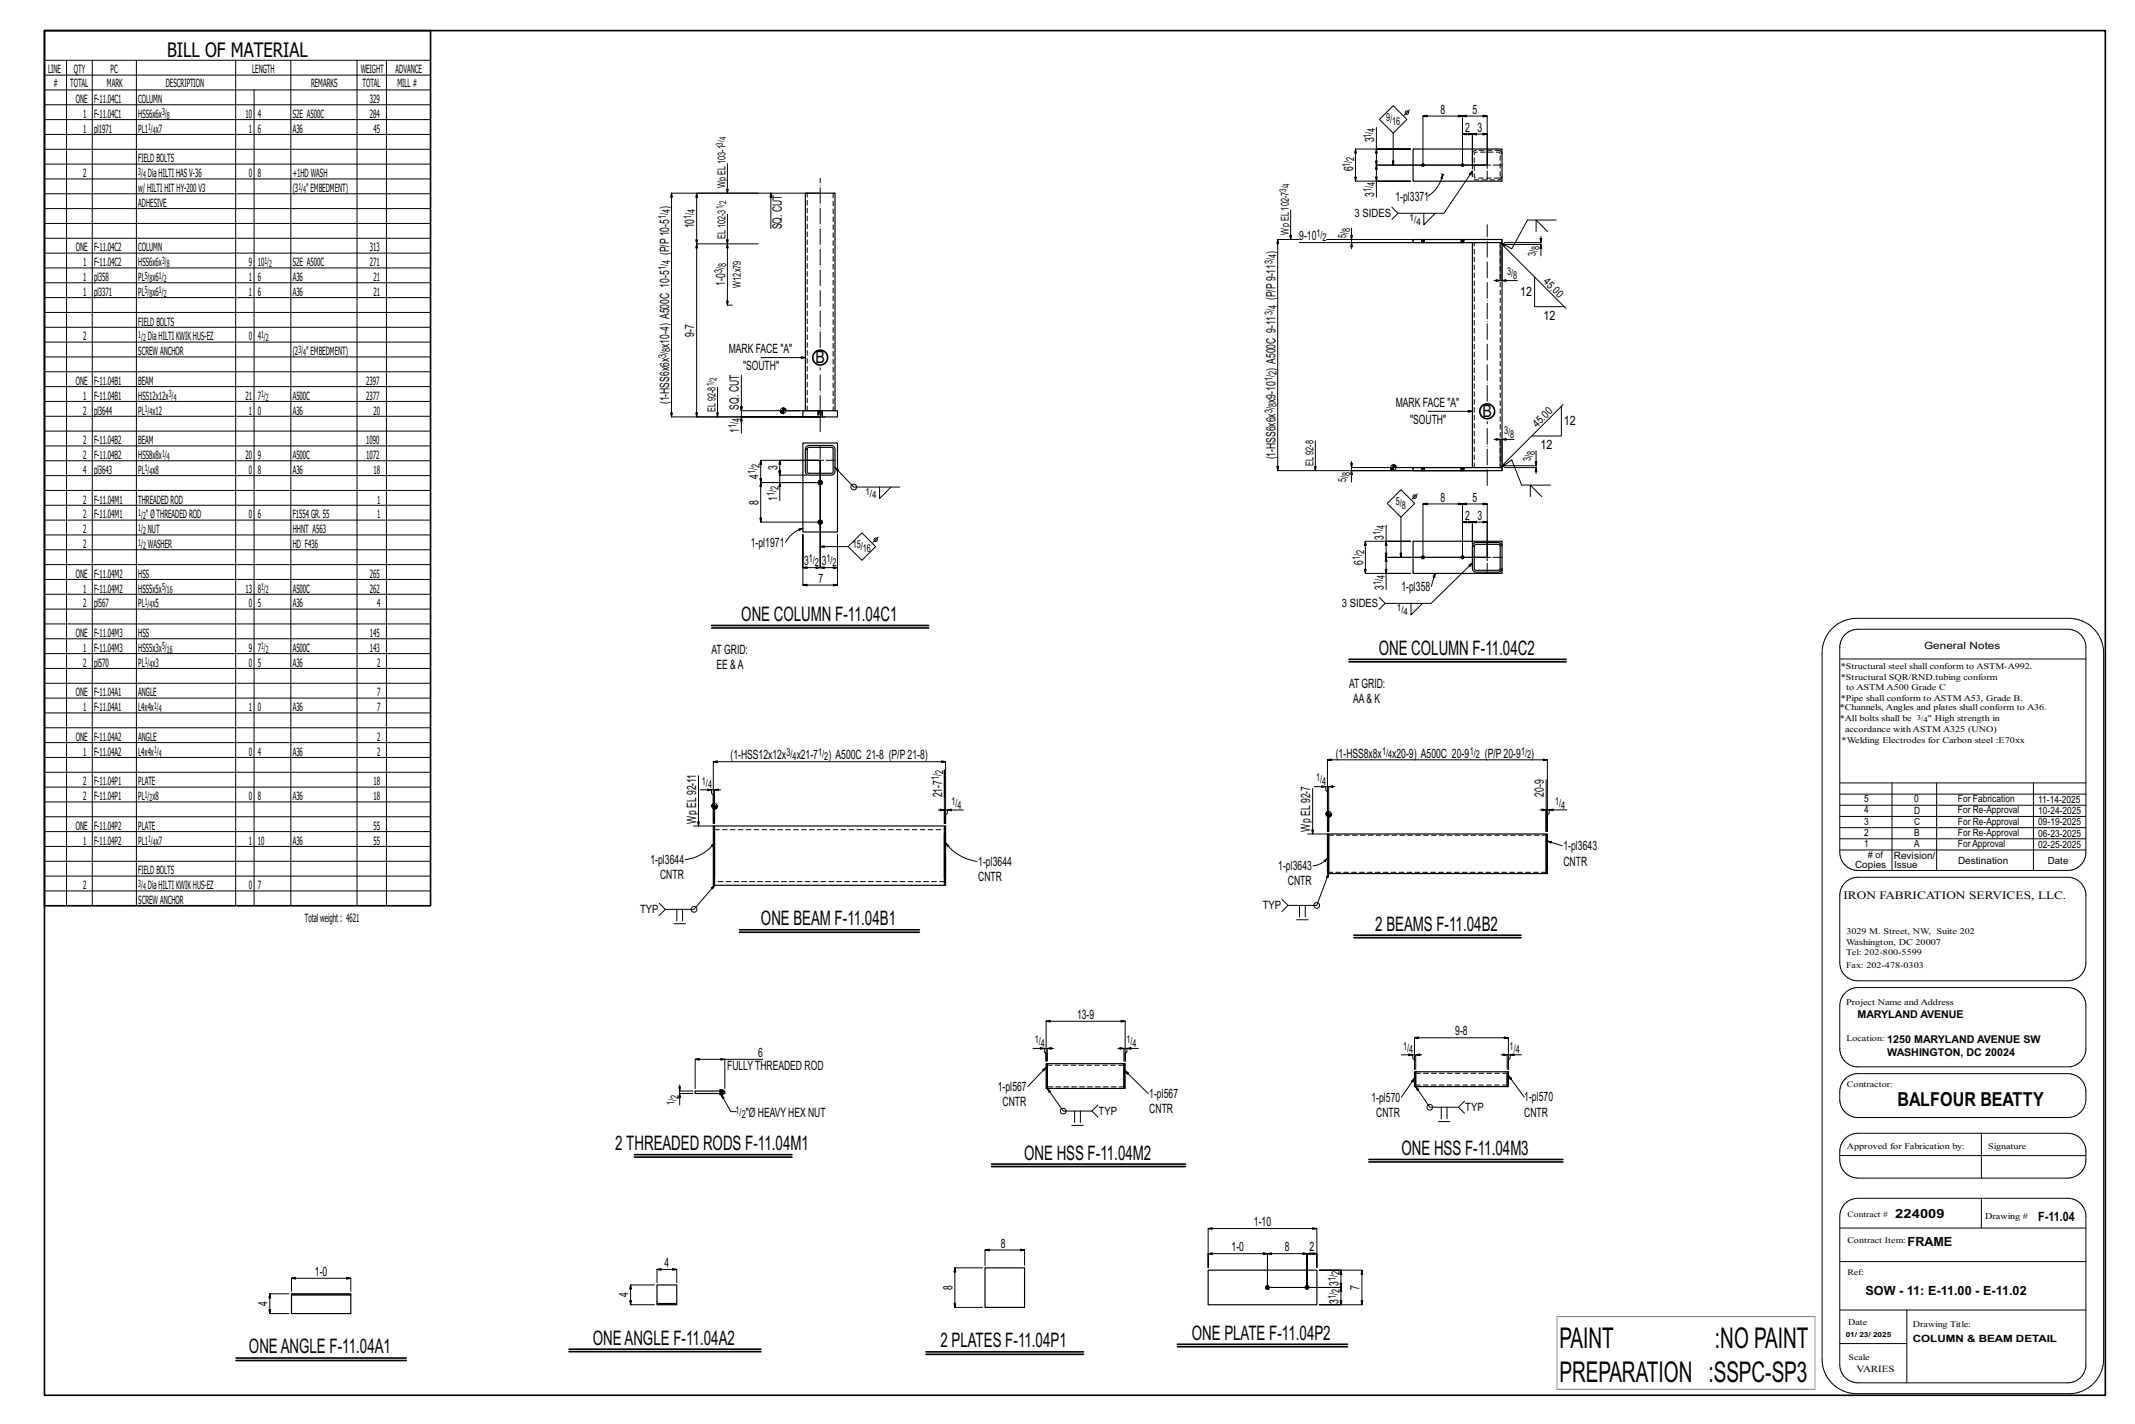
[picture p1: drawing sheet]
<svg xmlns="http://www.w3.org/2000/svg" width="914mm" height="610mm" viewBox="0 0 914 610" stroke-linecap="round" stroke-linejoin="round" font-family="sans-serif">
<g fill="none" stroke="#000" stroke-width=".43">
<path d="M19 25.8h165.4M19 32.2h165.4M19 38.5h165.4M28.5 25.8v362M39.5 25.8v362M58.4 25.8v362M100.9 25.8v362M108.8 38.5v349.3M124.6 25.8v362M152.9 25.8v362M165.5 25.8v362M19 44.9h165.4"/>
<path d="M19 51.2h165.4M19 57.6h165.4M589.5 54.6v9.2h14.6h-23.5l-.4 1.8h.7l-.3-1.8v13.8l-.4-1.8h.7l-.3 1.8h23.5h-14.6v6.9M596.7 45.2l5.9 5.9-5.9 5.9-5.9-5.9zM596.7 57v13.7l-.4-1.8h.8l-.4 1.8M603.7 47.1l-2.2 2.2M19 63.9h165.4M19 70.3h165.4M19 76.6h165.4M311.5 70v12.7l-.3-1.8h.7l-.4 1.8M589.1 75.8h.8l-.4 1.8zM589.5 63.8l.4 1.8h-.8z"/>
<path d="M589.5 63.8v6.9l-.4-1.8h.8l-.4 1.8h47.5M617.4 74.3l.5 .3M617.9 74.6l-.1 1.8-.7-.2zM617.9 74.6a14.8 14.8 0 0 1-6.3 9.4M617.9 74.6l.5 .4M630.6 73.3l-1.3 1.2 .6 .4 .7-1.6-12.2 18h-19.6l-2.7-2.6M637 70.7h-47.5l-.4 1.7h.8l-.4-1.7v6.9M637 70.7v-21l-1.8-.4v.8l1.8-.4h-10.6l1.7-.4v.8l-1.7-.4v21v-21l-1.8-.4v.8l1.8-.4h-17l1.8-.4v.8l-1.8-.4v21M637 70.7v-13.3l-1.8-.4v.8l1.8-.4h-6.4l1.8-.4v.8l-1.8-.4v13.3v-13.3l-1.7-.4v.8l1.7-.4h-4.2l1.7-.4v.8l-1.7-.4v13.3M19 83h165.4M19 89.3h165.4M19 95.7h165.4"/>
<path d="M311.5 91.7v12.7l-.3-1.8h.7l-.4 1.8v26.2l-.3-1.7h.7l-.4 1.7h2.2M324.7 82.7h-26.3l-.4 1.7h.7l-.3-1.7v21.7M330.1 82.6l-.3 1.8h.7l-.4-1.8v15.2M351.3 82.7h-63.7l-.4 1.7h.8l-.4-1.7v95.8l-.4-1.8h.8l-.4 1.8h63.7h-33.8v6.9M552.8 89.8v12.7l-.4-1.7h.7l-.3 1.7M578.9 97.6v4.9h58.1h-68.8M598.8 91.3l-2.7 2.6M609.8 91.3v4.9l4.9-4.9M657.9 99.1v-4.9l4.9 4.9M666.5 94.2h-12.3l-6.7 12.3-4.7-2.6 1.7 .6-.3 .6-1.4-1.2M19 102h165.4M19 108.4h165.4"/>
<path d="M19 114.7h165.4M298 102.6h.7l-.3 1.8zM311.5 104.4l.4 1.7h-.7zM324.7 104.4h-26.3l-.4 1.7h.7l-.3-1.7v74.1l-.4-1.8h.7l-.3 1.8h55M556.4 102.5h-9.2l-.4 1.8h.8l-.4-1.8v99l-.4-1.8h.8l-.4 1.8h89.8h-58.1v4.9M556.4 103.9h80.6M578.5 100.8h.7l-.3 1.7zM578.9 103.9l.3 1.7h-.7zM578.9 102.5v4M640.8 119.7l1.7 .4-1.7 .4zM642.5 104.9v15.2M643.3 105.7v14.4h6.6"/>
<path d="M643.3 104.6l27.4 27.4M644.4 104.6l15.6 .1v4.8M644.4 103.9h15.6M657.3 118.6v12.7h12.7M659.6 102.1h.7l-.3 1.8zM660 104.7l.3 1.7h-.7zM660 101.2v3.5M19 121.1h165.4M19 127.4h165.4M19 133.8h165.4M639.9 120.1h3.4M643.3 120.1l1.8-.4v.8z"/>
<path d="M19 140.1h165.4M19 146.5h165.4M19 152.8h165.4M19 159.2h165.4M326 153.1h18.9l-1.7 .4v-.8l1.7 .4M19 165.5h165.4M19 171.9h165.4M19 178.2h165.4M307.3 165.8v12.7l-.4-1.8h.8l-.4 1.8M317.1 174.1h.8l-.4 1.7zM317.5 178.5l.4 1.7h-.8zM317.5 160.7v15.1l-.4-1.7h.8l-.4 1.7h33.8"/>
<path d="M317.5 173.2v5.3M335.4 174.4v2.8M611.7 176.1h18.9l-1.7 .4v-.8l1.7 .4M668.7 174v12.7h-12.7M669.5 173.2l-26.2 26.2M19 184.6h165.4M19 190.9h165.4M19 197.3h165.4M351.3 197.1v45.9l1.7 .4v-.8l-1.7 .4h7.4l-1.8 .4v-.8l1.8 .4v-14.2v21.7l-1.8-.4v.7l1.8-.3h-14.8l1.7-.4v.7l-1.7-.3v-21.7v14.2l1.7 .4v-.8l-1.7 .4h7.4l-1.8 .4v-.8l1.8 .4zM563.4 188.8v12.7l-.4-1.8h.7l-.3 1.8M578.5 198.4h.7l-.3 1.8zM578.9 197.5v4"/>
<path d="M596.7 198.8v2.8M639.9 188.1h3.4M640.8 187.7l1.7 .4-1.7 .4zM642.5 188.1v11M643.3 188.1l1.8-.4v.8zM648.5 188.1h-5.2v10.2M657.5 197.6h.8l-.4 1.8zM657.9 192.9v6.5h-13.5M657.9 199.4v3.4M19 203.6h165.4M19 210h165.4M19 216.3h165.4"/>
<path d="M333.6 201.7h.7l-.3 1.7zM334 206.6l.3 1.7h-.7zM334 203.4h11.5zM334 203.4v-6.3l.3 1.7h-.7l.4-1.7h17.3h-25.5l-.4 1.7h.8l-.4-1.7v9.5l-.4-1.8h.8l-.4 1.8h25.5h-25.5l-.4 1.7h.8l-.4-1.7v16.9l-.4-1.7h.8l-.4 1.7h25.5M334 200.8v5.8M351.3 206.6h-17.3v7.7M357.6 200.1l.9 1.5 .6-.5-1.5-1 8.1 8.4h19.6M376.7 208.5v4.9l4.9-4.9M578.9 201.5l.3 1.7h-.7zM578.9 200.2h58.1M600 209.6l5.9 5.9-5.9 5.9-5.9-5.9zM607 211.5l-2.2 2.2"/>
<path d="M643 200.1l1.6-.7-.4-.6-1.2 1.3 4.5-3.3 4.2 10.9h12.3M644.4 200.2h13.5M655.4 212.6v-4.9l4.9 4.9M657.9 200.2l.4 1.7h-.8zM19 222.7h165.4M19 229h165.4M19 235.4h165.4M342.1 226.4l1.8-.2-1.5 .9zM343.9 226.2a12.5 12.5 0 0 0-7.5 6M351.3 234l1.7 .4v-.8l-1.7 .4h12M369.1 228.1l5.9 5.9-5.9 5.9-5.8-5.9zM376.1 230l-2.2 2.2"/>
<path d="M593.7 231.7l.3 1.8h-.7zM593.7 224.8v6.9h10.4h-19.3l-.4 1.8h.8l-.4-1.8v13.8l-.4-1.8h.8l-.4 1.8h19.3h-10.4v6.9M593.7 231.7v6.9l-.4-1.8h.7l-.3 1.8h43.3M600 221.4v17.2l-.4-1.8h.8l-.4 1.8M637 238.6h-43.3l-.4 1.7h.7l-.3-1.7v6.9M637 238.6v-22.9l-1.8-.3v.7l1.8-.4h-10.6l1.7-.3v.7l-1.7-.4v22.9v-22.9l-1.8-.3v.7l1.8-.4h-17l1.8-.3v.7l-1.8-.4v22.9M637 238.6v-15.1l-1.8-.4v.8l1.8-.4h-6.4l1.8-.4v.8l-1.8-.4v9.3v-9.3l-1.7-.4v.8l1.7-.4h-4.2l1.7-.4v.8l-1.7-.4v15.1M19 241.7h165.4M19 248.1h165.4M19 254.4h165.4M593.3 258.3l-2.6 2.6M593.3 243.7h.7l-.3 1.8z"/>
<path d="M604.3 258.3v4.9l4.9-4.9M614.6 245.5l-.8 1.5 .7 .3 .1-1.8-1.6 5.5M630.6 241l-1.5 1 .5 .5 1-1.5-17.7 17.3h-19.6l-2.6-2.6M19 260.8h165.4M19 267.1h165.4M19 273.5h165.4M19 279.8h165.4M784.7 269.1a15.1 15.1 0 0 1 10.5-4.4h90.9a14.9 14.9 0 0 1 14.9 14.9v302.2a14.9 14.9 0 0 1-14.9 14.8h-90.9a14.7 14.7 0 0 1-14.8-14.8v-302.2a14.7 14.7 0 0 1 4.3-10.5zM790.2 271.6a7.9 7.9 0 0 1 5.6-2.2h89.8a7.7 7.7 0 0 1 7.8 7.7v87.7a7.7 7.7 0 0 1-7.8 7.8h-89.8a7.8 7.8 0 0 1-7.8-7.8v-87.7a7.6 7.6 0 0 1 2.2-5.5zM19 286.2h165.4M19 292.5h165.4M19 298.9h165.4"/>
<path d="M788 282.1h105.4M19 305.2h165.4M19 311.6h165.4M19 317.9h165.4M19 324.3h165.4M19 330.6h165.4M19 337h165.4M299.2 332.1v21.5l-.4-1.8h.7l-.3 1.8M299.9 338.1h4.9v1.5l.7 .8v12.1v-26.4l1.8 .4v-.8l-1.8 .4h99.5l-1.8 .4v-.8l1.8 .4v26.4v-3.5l.7-.8v-1.5h6.9M303 337.7l1.8 .4-1.8 .4zM304.8 338.1h3.9M306 338.1l1.8-.4v.8z"/>
<path d="M306 338.1v14.4v-7.4M562.2 337.6v19.4l-.4-1.7h.8l-.4 1.7M562.9 336.7h4.9v1.5l.7 .8v17v-30.7l1.8 .3v-.7l-1.8 .4h94.2l-1.7 .3v-.7l1.7 .4v30.7v-7l.8-.8v-1.5h7.6M566 336.4l1.8 .3-1.8 .4zM567.8 336.7h3.9M569.1 336.7l1.7-.3v.7zM569.1 336.7v19.3v-7.4M662.2 333.8v22.2v-9.3M788 335.2h105.4M788 340h105.4M810.3 335.2v37.4M829.4 335.2v37.4"/>
<path d="M870.9 335.2v37.4M19 343.3h165.4M19 349.7h165.4M19 356h165.4M297 353.6h9M304.6 345.1h2.8M306 343.7v2.8M401.8 346.7h3.9M402.7 346.4l1.8 .3-1.8 .4zM404.5 341.4v-11.8v22.9v-5.8M405.7 346.7l1.8-.3v.7zM560.1 357h9"/>
<path d="M567.7 348.6h2.8M569.1 347.2v2.7M659.6 346.7h3.9M660.5 346.3l1.7 .4-1.7 .4zM663.5 346.7l1.7-.4v.8zM788 349.5h105.4M788 359.1h105.4M788 354.3h105.4M788 344.7h105.4M19 362.4h165.4M19 368.7h165.4M19 375.1h165.4"/>
<path d="M304.6 362l1.4-1.1-.8 1.6zM306 379l-1.4 1.1 .6 .5 .8-1.6-8.8 10.3h-12.2l-2.7-2.6M306 360.9a18.9 18.9 0 0 1-12.5 7.1M405 360.9l1.4 1.1-.6 .5zM405 360.9a20.4 20.4 0 0 0 13.4 7.9M567.1 368.4l1.5-1-1 1.5zM568.6 367.4l-3 2.4-3.3 .8M569.1 374l-1 1.5 .7 .2 .3-1.7-5.1 13.6h-12.3l-2.6-2.6M662.7 360.1l1.6 .9 .2-.8-1.8-.1 6.4 2M788 363.9h105.4M790.2 377.8a7.9 7.9 0 0 1 5.6-2.2h89.8a7.9 7.9 0 0 1 7.8 7v29.5a7.7 7.7 0 0 1-7.8 7.8h-89.8a7.8 7.8 0 0 1-7.8-7.8v-28.7a7.8 7.8 0 0 1 2.2-5.6zM19 381.4h165.4"/>
<path d="M285 389.3l-2.7 2.6M288.6 395.4h5M289.9 389.3v4.9M292.3 389.3v4.9M551.7 387.6l-2.6 2.6M555.3 393.7h5M556.6 387.6v4.9M559 387.6v4.9M790.2 425l2.6-1.6 3-.6h89.8a7.9 7.9 0 0 1 7.8 7v19.9a7.8 7.8 0 0 1-7.1 7h-91.3a7.9 7.9 0 0 1-7-7.8v-18.3a7.9 7.9 0 0 1 2.2-5.6zM308.7 453.1l1.7 .4-1.7 .4zM310.4 453.5h-12.7l1.8-.4v.8l-1.8-.4v12.5M326.7 453.5h-16.3v12.5"/>
<path d="M442.4 448.8h4.9v1.5l.7 .8v3.2v-17.1l1.8 .4v-.8l-1.8 .4h33.9l-1.8 .4v-.8l1.8 .4v17.1v-3.2l.7-.8v-1.5h4.9M445.5 448.4l1.8 .4-1.8 .4zM447.3 448.8h3.9M448 456.9l-1.4 1 .5 .6 .9-1.6-7.8 8.2M448.6 448.8l1.7-.4v.8zM448.6 448.8v5.5M478.7 448.8h3.9M479.6 448.4l1.8 .4-1.8 .4zM481.4 448.8v5.5M481.9 458.4l1 1.5 .5-.5-1.5-1 9.8 9.7M482.6 448.8l1.8-.4v.8zM600.2 451.6h4.9v1.5l.7 .7v4v-13.5l1.8 .3v-.7l-1.8 .4h40.2l-1.7 .3v-.7l1.7 .4v13.5v-4l.8-.7v-1.5h4.9"/>
<path d="M603.3 451.2l1.8 .4-1.8 .3zM605.1 451.6h3.9M606.3 451.6l1.8-.4v.7zM606.3 451.6v6.2M642.9 451.6h3.9M643.7 451.2l1.8 .4-1.8 .3zM645.5 451.6v6.2M646.8 451.6l1.7-.4v.7zM290.7 465.3h.8l-.4 1.8zM291.1 468.1l.4 1.8h-.8zM291.1 464.4v3.7M291.1 467.1h5.6"/>
<path d="M296.7 468.1h-5.6v4.9M308.9 468.7l.6 1.7 .6-.4-1.2-1.3 4.1 7.2h2.3M448.6 465.9l.7 1.7 .6-.4-1.3-1.3 6.7 9.7h12.3l2.6-2.6M460.3 475.6v4.9M462.7 475.6v4.9M467.6 475.6l2.6 2.6M605.9 461.6l-1.4 1.2 .7 .4 .7-1.6-5.7 8.1M606.3 465.2l.7 1.6 .6-.4-1.3-1.2 6.1 8.8h12.3l2.6-2.6M617.3 474v4.9M619.7 474v4.9M624.7 474l2.6 2.6M646 460.4l.8 1.6 .6-.4-1.4-1.2 6.9 9.3"/>
<path d="M790.2 461.9l1.9-1.4 2.9-.9h90.6a7.7 7.7 0 0 1 7.8 7v4a7.7 7.7 0 0 1-7.8 7.8h-89.8a7.8 7.8 0 0 1-7.8-7.8v-3.2a7.9 7.9 0 0 1 2.2-5.5zM459 481.8h4.9M616.1 480.1h4.9M788 494.7h105.4M790.2 487.4a7.9 7.9 0 0 1 5.6-2.2h89.8a7.8 7.8 0 0 1 7.8 7v5.1a7.9 7.9 0 0 1-7.8 7h-89.8a7.9 7.9 0 0 1-7.8-7.8v-3.6a7.6 7.6 0 0 1 2.2-5.5zM848.6 485.2v19.1M790.2 515.3a7.9 7.9 0 0 1 5.6-2.3h89.8a7.8 7.8 0 0 1 7.8 7v65a7.9 7.9 0 0 1-7.8 7h-89.8a7.8 7.8 0 0 1-7.8-7.8v-63.5a7.6 7.6 0 0 1 2.2-5.4zM848.6 513v12.7M517.4 525.9l1.8 .4v-.7l-1.8 .3h46.6l-1.7 .4v-.7l1.7 .3v16.8v-6l-1.7-.4v.8l1.7-.4h-4.2l1.7-.4v.8l-1.7-.4v14.4v-14.4l-1.8-.4v.8l1.8-.4h-17l1.8-.4v.8l-1.8-.4v14.4v-14.4l-1.7-.4v.8l1.7-.4h-25.4l1.8-.4v.8l-1.8-.4v6zM788 525.7h105.4M123.8 553.9h-8.3l-.3 1.7h.7l-.4-1.7v8.4l-.3-1.7h.7l-.4 1.7h8.3M124.8 552.8v-5.6l1.8 .4v-.8l-1.8 .4h25.4l-1.7 .4v-.8l1.7 .4v5.6"/>
<path d="M280.3 550.1h-10.2l-.4 1.7h.7l-.3-1.7v8.4l-.4-1.7h.7l-.3 1.7h10.2M281.4 549v-5.6l1.7 .4v-.7l-1.7 .3h8.4l-1.7 .4v-.7l1.7 .3v5.6M420.8 542.7h-11.8l-.4 1.8h.7l-.3-1.8v17l-.4-1.8h.7l-.3 1.8h11.8M421.9 541.7v-6.6l1.7 .4v-.8l-1.7 .4h16.9l-1.7 .4v-.8l1.7 .4v6.6M542.8 551.1h31.5l.4-1.7h-.8l.4 1.7v-7.4l.4 1.8h-.8l.4-1.8h-9.2h18.2l-.4 1.8h.8l-.4-1.8v14.9l-.4-1.8h.8l-.4 1.8h-18.2h9.2l.4-1.8h-.8l.4 1.8v-7.5l.4 1.8h-.8l.4-1.8zM788 540.1h105.4M788 560.8h105.4M788 575.2h28.7M816.7 560.8v31.2"/>
<circle cx="602.6" cy="48.2" r=".74"/>
<circle cx="335.4" cy="175.8" r="1.16"/>
<circle cx="365.7" cy="208.5" r="1.23"/>
<circle cx="596.7" cy="200.2" r="1.16"/>
<circle cx="605.9" cy="212.6" r=".74"/>
<circle cx="375" cy="231.1" r=".74"/>
<circle cx="306" cy="345.1" r="1.16"/>
<circle cx="569.1" cy="348.6" r="1.16"/>
<circle cx="297.2" cy="389.3" r="1.23"/>
<circle cx="564" cy="387.6" r="1.23"/>
<circle cx="455.3" cy="475.6" r="1.23"/>
<circle cx="612.4" cy="474" r="1.23"/>
</g>
<g fill="none" stroke="#000" stroke-width=".7">
<path d="M19 13.1h882.7v584.2h-882.7zM19 13.1h165.4v374.7h-165.4zM334.3 176h1.1M334.3 176.3h1.1M334.4 176.5h1M334.6 176.7h.8M334.9 176.9h.5M335.4 175.6h1.1M335.4 175.4h1.1M335.4 175.2h1M335.4 175h.8M335.4 174.8h.5"/>
<path d="M596.7 199.9h1.2M596.7 199.7h1.1M596.7 199.5h1M596.7 199.3h.8M596.7 199.1h.5M595.6 200.4h1.1M595.7 200.6h1M595.8 200.8h.9M595.9 201h.8M596.3 201.2h.4M304.8 267.8h93M304.8 268.8h93"/>
<path d="M577.8 282.3h92.9M577.8 283.3h92.9M305 344.6v.5M305.2 344.3v.8M305.4 344.2v.9M305.6 344v1.1M305.8 344v1.1M306.2 345.1v1.2M306.5 345.1v1.1M306.7 345.1v1M306.9 345.1v.8M307.1 345.1v.5"/>
<path d="M568 348.1v.5M568.2 347.8v.8M568.4 347.6v1M568.6 347.5v1.1M568.9 347.4v1.2M569.3 348.6v1.1M569.5 348.6v1M569.7 348.6v.9M569.9 348.6v.8M570.1 348.6v.4M316.7 398h77.1M316.7 399.1h77.1"/>
<path d="M579.8 400.4h71.6M579.8 401.4h71.6M271.7 494.3h67.5M271.7 495.4h67.5M424.7 498.3h83.1M424.7 499.4h83.1M586.3 496.4h83.1M586.3 497.4h83.1M243.7 577.6h82.2M243.7 578.6h82.2M396.6 578.7h67.5M396.6 579.8h67.5"/>
<path d="M504.3 575.5h72.9M504.3 576.5h72.9M101.1 581.4h72.9M101.1 582.4h72.9"/>
<circle cx="351.3" cy="153.1" r="3.2"/>
<circle cx="637" cy="176.1" r="3.2"/>
</g>
<path d="M666.9 563.7h110.4v31.1h-110.4z" fill="none" stroke="#f0f" stroke-width=".5"/>
<g fill="#000" stroke="#000" stroke-width=".43">
<circle cx="609.4" cy="70.7" r=".6"/>
<circle cx="626.4" cy="70.7" r=".6"/>
<circle cx="351.3" cy="206.6" r=".99"/>
<circle cx="351.3" cy="223.5" r=".99"/>
<circle cx="609.4" cy="238.6" r=".66"/>
<circle cx="626.4" cy="238.6" r=".66"/>
<circle cx="542.8" cy="551.1" r=".86"/>
<circle cx="559.8" cy="551.1" r=".86"/>
</g>
<g fill="none" stroke="#000" stroke-width=".5">
<path d="M605.2 63.8h38.1v13.8h-38.1zM605.2 103.9h.1M605.2 102.5h.1M605.2 102.5h38.1v1.4h-38.1zM608.8 102.5h.1M608.8 103.9h.1M610 102.5h.1M610 103.9h.1M625.8 102.5h.1M625.8 103.9h.1M627 102.5h.1M627 103.9h.1"/>
<path d="M630.6 103.9v96.3M642.5 103.9l.8 .7v94.8l-.8 .8M343.9 175.8h14.8v2.7h-14.8zM344.9 175.8v-93.1h12.7v93.1M350.3 175.8h.1M350.3 178.5h.1M352.3 175.8h.1M352.3 178.5h.1M343.9 189.6h14.8v38.1h-14.8zM345.4 191.2l1.1-.5h9.5a1.59 1.59 0 0 1 1.6 1.6v9.5a1.59 1.59 0 0 1-1.6 1.6h-9.5a1.59 1.59 0 0 1-1.6-1.6v-9.5zM346 191.7l.5-.2h9.5l.6 .2 .2 .6v9.5l-.2 .6-.6 .2h-9.5l-.5-.2-.3-.6v-9.5zM605.2 201.5h.1"/>
<path d="M605.2 200.2h.1M605.2 200.2h38.1v1.3h-38.1zM608.8 200.2h.1M608.8 201.5h.1M610.1 200.2h.1M610.1 201.5h.1M625.7 200.2h.1M625.7 201.5h.1M627 200.2h.1M627 201.5h.1M631.1 232.7l1.1-.5h9.5a1.59 1.59 0 0 1 1.6 1.6v9.6a1.59 1.59 0 0 1-1.6 1.5h-9.5a1.59 1.59 0 0 1-1.6-1.5v-9.6zM631.6 233.3l.6-.3h9.5l.6 .3 .2 .5v9.6l-.2 .5-.6 .2h-9.5l-.6-.2-.2-.5v-9.6z"/>
<path d="M643.3 233.8v-2.1h-38.1v13.8h38.1v-2.1M305.5 353.6h.5v25.4h-.5zM306 356.8v19M306 353.6h98.5M404.5 353.6h.5v25.4h-.5zM404.5 356.8v19M568.5 357h.6v17h-.6zM569.1 358.1v14.8M569.1 357h93.1M662.2 357h.5v17h-.5zM662.2 358.1v14.8M306 379h98.5"/>
<path d="M569.1 374h93.1M448 455.3h.6v10.6h-.6zM481.4 455.3h.5v10.6h-.5zM481.4 455.3h-32.8v9.6M481.4 456.7v7.9M606.3 458.8v6.4h-.5v-6.4h40.2v6.4h-.5M645.5 458.8v6.4h-39.2M308.3 467.1h-10.6v1h10.6M308.6 466.5h-.3v2.2h1.4v-.6h.7v-1h-.7v-.6h-1.1v2.2M308.6 467.1h1.1v1h-1.1M448.6 465.9h32.8M606.3 460.1v3.7"/>
<path d="M645.5 460.1v3.7M124.8 553.9h25.4v.5h-25.4zM124.8 554.4v7.9h25.4v-7.9M281.4 558h8.4v.5h-8.4zM281.4 558v-7.9h8.4v7.9M421.9 542.7h16.9v17h-16.9zM517.4 543.7h46.6v14.9h-46.6z"/>
</g>
<g fill="none" stroke="#000" stroke-width=".43" stroke-dasharray="2 1.4">
<path d="M631.1 64.8l1.1-.5h9.5l.8 .3v1.3l-.2-.5-.6-.3h-9.5l-.6 .3-.2 .5v9.5l.2 .6 .6 .2h9.5l.6-.2 .2-.6v1.4l-.8 .2h-9.5a1.59 1.59 0 0 1-1.6-1.6v-9.5zM642.5 75.4v-9.5M642.5 64.6l.8 1.3M643.3 75.4l-.8 1.4M356.8 82.7v93.1M605.2 103.9v-1.4M608.8 102.5v1.4M608.8 102.5h.1M609 102.5l-.2 1.4M609.2 102.5l-.3 1.4M609.4 102.5h.3v1.4h-.3zM609.4 102.5h-.2l-.2 1.4"/>
<path d="M609.4 103.9h-.2M609.7 102.5v1.4M609.9 102.5v1.4M610 102.5h.1M610 103.9h.1M610 103.9v-1.4M625.8 102.5v1.4M625.8 102.5h.1M626 102.5l-.2 1.4M626.1 102.5l-.3 1.4M626.4 102.5h.2v1.4h-.2zM626.4 102.5h-.3l-.1 1.4"/>
<path d="M626.4 103.9h-.3M626.6 102.5v1.4M626.8 102.5v1.4M626.9 102.5h.1M627 103.9h-.1M627 103.9v-1.4M642.5 103.9v96.3M643.3 102.5v1.4M345.7 175.8v-93.1M350.3 175.8v2.7M350.3 175.8h.1M350.6 175.8l-.3 2.7"/>
<path d="M350.9 175.8h-.3v2.7h-.2M351.3 175.8h.4v2.7h-.4zM351.3 175.8h-.4v2.7h-.3M351.3 178.5h-.4M351.7 175.8h.3v2.7h-.3M352 175.8h.2v2.7h-.2M352.2 175.8h.1M352.3 178.5h-.1M352.3 178.5v-2.7M344.9 192.3h.8zM605.2 201.5v-1.3M608.8 200.2v1.3"/>
<path d="M608.8 200.2h.1M609 200.2l-.2 1.3M609.2 200.2l-.4 1.3M609.4 200.2h.3v1.3h-.3zM609.4 200.2h-.2l-.2 1.3M609.4 201.5h-.2M609.7 200.2h.2l-.2 1.3M609.9 200.2v1.3M610.1 200.2h.1M610.1 201.5h.1M610.1 201.5v-1.3M625.7 200.2v1.3"/>
<path d="M625.7 200.2h.1M625.9 200.2l-.2 1.3M626.1 200.2l-.3 1.3M626.4 200.2h.2v1.3h-.2zM626.4 200.2h-.3l-.2 1.3M626.4 201.5h-.3M626.6 200.2h.2l-.2 1.3M626.8 200.2v1.3M627 200.2h.1M627 201.5h.1M627 201.5v-1.3M631.4 200.2v-96.3"/>
<path d="M643.3 200.2v1.3M630.6 233.8h.8zM642.5 232.5v1.3M642.5 243.4v1.3M306 355.2h98.5M569.1 357.5h93.1M404.5 377.4h-98.5M662.2 373.4h-93.1M448.6 456h32.8M481.4 456.7v-1.4M606.3 459.5h39.2M645.5 458.9v-.1"/>
<path d="M308.3 468.1h1.4M308.3 467.6h1.4M308.3 467.3h1.4M308.3 467.1h1.4M308.3 468.2h1.4M309.7 467.1h-1.4M309.7 467.9h-1.4M309.7 468.1h-1.4M309.7 467h-1.4M481.4 465.9v-1.3M481.4 465.3h-32.8M606.3 464.5v.7"/>
<path d="M645.5 464.5h-39.2"/>
</g>
<path d="M351.3 148.7v-72.4M637 171.7v-75.5M351.3 184.8v-27.4M637 207.8v-27.4" fill="none" stroke="#000" stroke-width=".43" stroke-dasharray="6.8 1 0 1"/>
<path d="M630.6 70.7h12.7M637 64.3v12.7M344.9 197.1h12.7M351.3 190.7v12.7M630.6 238.6h12.7M637 232.2v12.7" fill="none" stroke="#000" stroke-width=".43" stroke-dasharray="5.8 1 1 1"/>
<g font-size="12.2">
<text x="667.9" y="577">PAINT</text>
<text x="734.5" y="577">:NO PAINT</text>
<text x="667.9" y="591.5">PREPARATION :SSPC-SP3</text>
</g>
<g font-size="8.6">
<text x="71.6" y="24.5">BILL OF MATERIAL</text>
<text x="317.5" y="265.8">ONE COLUMN F-11.04C1</text>
<text x="590.5" y="280.3">ONE COLUMN F-11.04C2</text>
<text x="325.9" y="396.1">ONE BEAM F-11.04B1</text>
<text x="589" y="398.4">2 BEAMS F-11.04B2</text>
<text x="263.5" y="492.3">2 THREADED RODS F-11.04M1</text>
<text x="438.6" y="496.4">ONE HSS F-11.04M2</text>
<text x="600.3" y="494.4">ONE HSS F-11.04M3</text>
<text x="253.9" y="575.6">ONEANGLE F-11.04A2</text>
<text x="510.4" y="573.5">ONE PLATE F-11.04P2</text>
<text x="106.6" y="579.4">ONEANGLE F-11.04A1</text>
<text x="402.8" y="576.8">2 PLATES F-11.04P1</text>
</g>
<text font-size="8.3" x="812.7" y="473.4">BALFOUR BEATTY</text>
<g font-size="7.3">
<text x="349.2" y="155.4">B</text>
<text x="634.9" y="178.4">B</text>
</g>
<g font-size="5.5">
<text x="616.9" y="48.7">8</text>
<text x="630.6" y="48.7">5</text>
<text x="627.5" y="56.4">2</text>
<text x="632.8" y="56.4">3</text>
<text x="588.5" y="61" transform="rotate(-90 588.5 61)">3</text>
<text x="579.6" y="73.4" transform="rotate(-90 579.6 73.4)">6</text>
<text x="286.6" y="89.3" transform="rotate(-90 286.6 89.3)">)</text>
<text x="588.5" y="84.5" transform="rotate(-90 588.5 84.5)">3</text>
<text x="597.6" y="85.9">1-pl3371</text>
<text x="297.4" y="97.8" transform="rotate(-90 297.4 97.8)">10</text>
<text x="334.8" y="98.1" transform="rotate(-90 334.8 98.1)">SQ. CUT</text>
<text x="556.4" y="102.9">9-10</text>
<text x="286.6" y="109.2" transform="rotate(-90 286.6 109.2)">(P/P10-5</text>
<text x="546.2" y="108.6" transform="rotate(-90 546.2 108.6)">)</text>
<text x="310.5" y="122.4" transform="rotate(-90 310.5 122.4)">1-0</text>
<text x="546.2" y="128.5" transform="rotate(-90 546.2 128.5)">(P/P9-11</text>
<text x="651.1" y="126.7">12</text>
<text x="661" y="136.9">12</text>
<text x="286.6" y="148.9" transform="rotate(-90 286.6 148.9)">x10-4) A500C 10-5</text>
<text x="297.4" y="144.1" transform="rotate(-90 297.4 144.1)">9-7</text>
<text x="312.2" y="151">MARK FACE &quot;A&quot;</text>
<text x="318.2" y="158.4">&quot;SOUTH&quot;</text>
<text x="546.2" y="158.9" transform="rotate(-90 546.2 158.9)">) A500C 9-11</text>
<text x="286.6" y="173.1" transform="rotate(-90 286.6 173.1)">(1-HSS6x6x</text>
<text x="546.2" y="172.5" transform="rotate(-90 546.2 172.5)">x9-10</text>
<text x="316.4" y="175.3" transform="rotate(-90 316.4 175.3)">SQ. CUT</text>
<text x="597.9" y="174">MARK FACE &quot;A&quot;</text>
<text x="316.5" y="185.4" transform="rotate(-90 316.5 185.4)">1</text>
<text x="603.9" y="181.4">&quot;SOUTH&quot;</text>
<text x="669.8" y="182.1">12</text>
<text x="546.2" y="196.7" transform="rotate(-90 546.2 196.7)">(1-HSS6x6x</text>
<text x="659.8" y="192.3">12</text>
<text x="333" y="201.3" transform="rotate(-90 333 201.3)">3</text>
<text x="324.8" y="205" transform="rotate(-90 324.8 205)">4</text>
<text x="333" y="214.3" transform="rotate(-90 333 214.3)">1</text>
<text x="616.9" y="214.7">8</text>
<text x="630.6" y="214.7">5</text>
<text x="324.8" y="216.1" transform="rotate(-90 324.8 216.1)">8</text>
<text x="627.5" y="222.5">2</text>
<text x="632.8" y="222.5">3</text>
<text x="592.7" y="231.2" transform="rotate(-90 592.7 231.2)">3</text>
<text x="321.6" y="234.1">1-pl1971</text>
<text x="344.4" y="242">3</text>
<text x="351.9" y="242">3</text>
<text x="583.8" y="241.8" transform="rotate(-90 583.8 241.8)">6</text>
<text x="350.6" y="249.5">7</text>
<text x="592.7" y="252.4" transform="rotate(-90 592.7 252.4)">3</text>
<text x="600.2" y="252.9">1-pl358</text>
<text x="304.8" y="279.9">AT GRID:</text>
<text x="306.9" y="286.5">EE &amp;A</text>
<text x="577.8" y="294.4">AT GRID:</text>
<text x="579.6" y="301">AA&amp; K</text>
<text x="312.9" y="325.1">(1-HSS12x12x</text>
<text x="341.2" y="325.1">x21-7</text>
<text x="354.8" y="325.1">) A500C 21-8 (P/P21-8)</text>
<text x="572.1" y="324.3">(1-HSS8x8x</text>
<text x="596.3" y="324.3">x20-9) A500C 20-9</text>
<text x="635.9" y="324.3">(P/P20-9</text>
<text x="655.8" y="324.3">)</text>
<text x="403.5" y="341.4" transform="rotate(-90 403.5 341.4)">21-7</text>
<text x="661.2" y="341.2" transform="rotate(-90 661.2 341.2)">20-9</text>
<text x="298.2" y="352.5" transform="rotate(-90 298.2 352.5)">Wp EL92-11</text>
<text x="561.2" y="356" transform="rotate(-90 561.2 356)">Wp EL92-7</text>
<text x="669.6" y="364">1-pl3643</text>
<text x="278.6" y="369.9">1-pl3644</text>
<text x="419" y="370.7">1-pl3644</text>
<text x="669.6" y="370.5">CNTR</text>
<text x="282.7" y="376.5">CNTR</text>
<text x="419" y="377.2">CNTR</text>
<text x="547.5" y="372.5">1-pl3643</text>
<text x="551.6" y="379.1">CNTR</text>
<text x="461.3" y="436.2">13-9</text>
<text x="623.3" y="443.3">9-8</text>
<text x="324.7" y="452.5">6</text>
<text x="311.4" y="458">FULLYTHREADED ROD</text>
<text x="427.4" y="467">1-pl567</text>
<text x="429.4" y="473.6">CNTR</text>
<text x="492.2" y="470">1-pl567</text>
<text x="587.4" y="471.6">1-pl570</text>
<text x="652.8" y="471.5">1-pl570</text>
<text x="319.4" y="478.3">&quot;Ø HEAVYHEX NUT</text>
<text x="492.2" y="476.5">CNTR</text>
<text x="589.4" y="478.1">CNTR</text>
<text x="652.8" y="478">CNTR</text>
<text x="537" y="524.9">1-10</text>
<text x="873" y="522.9">F-11.04</text>
<text x="428.7" y="534.1">8</text>
<text x="527.5" y="535.7">1-0</text>
<text x="550.3" y="535.7">8</text>
<text x="560.9" y="535.7">2</text>
<text x="284.6" y="542.4">4</text>
<text x="134.9" y="546.2">1-0</text>
<text x="573.3" y="550.6" transform="rotate(-90 573.3 550.6)">3</text>
<text x="269.1" y="555.3" transform="rotate(-90 269.1 555.3)">4</text>
<text x="408" y="552.2" transform="rotate(-90 408 552.2)">8</text>
<text x="582.3" y="552.2" transform="rotate(-90 582.3 552.2)">7</text>
<text x="114.5" y="559.1" transform="rotate(-90 114.5 559.1)">4</text>
<text x="573.3" y="558.1" transform="rotate(-90 573.3 558.1)">3</text>
</g>
<g font-size="5.4">
<text x="811.7" y="521.2">224009</text>
<text x="817" y="533.5">FRAME</text>
<text x="799" y="554.6">SOW - 11: E-11.00 - E-11.02</text>
</g>
<g font-size="4.9">
<text x="20.6" y="31.1">LINE</text>
<text x="31.6" y="31.1">QTY</text>
<text x="47.4" y="31.1">PC</text>
<text x="108" y="31.1">LENGTH</text>
<text x="154.5" y="31.1">WEIGHT</text>
<text x="169.4" y="31.1">ADVANCE</text>
<text x="23" y="37.4">#</text>
<text x="30.1" y="37.4">TOTAL</text>
<text x="45.8" y="37.4">MARK</text>
<text x="71" y="37.4">DESCRIPTION</text>
<text x="133.2" y="37.4">REMARKS</text>
<text x="155.3" y="37.4">TOTAL</text>
<text x="170.2" y="37.4">MILL #</text>
<text x="32.4" y="44.1">ONE</text>
<text x="40.3" y="44.1">F-11.04C1</text>
<text x="59.2" y="44.1">COLUMN</text>
<text x="158.4" y="44.1">329</text>
<text x="35.6" y="50.5">1</text>
<text x="40.3" y="50.5">F-11.04C1</text>
<text x="59.2" y="50.5">HSS6x6x</text>
<text x="105.1" y="50.5">10</text>
<text x="110.4" y="50.5">4</text>
<text x="125.3" y="50.5">S2E A500C</text>
<text x="158.4" y="50.5">284</text>
<text x="35.6" y="56.8">1</text>
<text x="40.3" y="56.8">pl1971</text>
<text x="59.2" y="56.8">PL1 x7</text>
<text x="106.6" y="56.8">1</text>
<text x="110.4" y="56.8">6</text>
<text x="125.3" y="56.8">A36</text>
<text x="160" y="56.8">45</text>
<text x="59.2" y="69.5">FIELD BOLTS</text>
<text x="35.6" y="75.9">2</text>
<text x="63.4" y="75.9">DiaHILTI HAS V-36</text>
<text x="106.6" y="75.9">0</text>
<text x="110.4" y="75.9">8</text>
<text x="125.3" y="75.9">+1HD WASH</text>
<text x="59.2" y="82.2">w/HILTI HITHY-200V3</text>
<text x="125.3" y="82.2">(3 &quot; EMBEDMENT)</text>
<text x="59.2" y="88.6">ADHESIVE</text>
<text x="580.2" y="92.9">3 SIDES</text>
<text x="32.4" y="107.6">ONE</text>
<text x="40.3" y="107.6">F-11.04C2</text>
<text x="59.2" y="107.6">COLUMN</text>
<text x="158.4" y="107.6">313</text>
<text x="35.6" y="114">1</text>
<text x="40.3" y="114">F-11.04C2</text>
<text x="59.2" y="114">HSS6x6x</text>
<text x="106.6" y="114">9</text>
<text x="110.4" y="114">10</text>
<text x="125.3" y="114">S2E A500C</text>
<text x="158.4" y="114">271</text>
<text x="35.6" y="120.3">1</text>
<text x="40.3" y="120.3">pl358</text>
<text x="59.2" y="120.3">PL x6</text>
<text x="106.6" y="120.3">1</text>
<text x="110.4" y="120.3">6</text>
<text x="125.3" y="120.3">A36</text>
<text x="160" y="120.3">21</text>
<text x="35.6" y="126.7">1</text>
<text x="40.3" y="126.7">pl3371</text>
<text x="59.2" y="126.7">PL x6</text>
<text x="106.6" y="126.7">1</text>
<text x="110.4" y="126.7">6</text>
<text x="125.3" y="126.7">A36</text>
<text x="160" y="126.7">21</text>
<text x="59.2" y="139.4">FIELD BOLTS</text>
<text x="35.6" y="145.7">2</text>
<text x="63.4" y="145.7">DiaHILTI KWIKHUS-EZ</text>
<text x="106.6" y="145.7">0</text>
<text x="110.4" y="145.7">4</text>
<text x="59.2" y="152.1">SCREW ANCHOR</text>
<text x="125.3" y="152.1">(2 &quot; EMBEDMENT)</text>
<text x="32.4" y="164.8">ONE</text>
<text x="40.3" y="164.8">F-11.04B1</text>
<text x="59.2" y="164.8">BEAM</text>
<text x="156.8" y="164.8">2397</text>
<text x="35.6" y="171.1">1</text>
<text x="40.3" y="171.1">F-11.04B1</text>
<text x="59.2" y="171.1">HSS12x12x</text>
<text x="105.1" y="171.1">21</text>
<text x="110.4" y="171.1">7</text>
<text x="125.3" y="171.1">A500C</text>
<text x="156.8" y="171.1">2377</text>
<text x="35.6" y="177.5">2</text>
<text x="40.3" y="177.5">pl3644</text>
<text x="59.2" y="177.5">PL x12</text>
<text x="106.6" y="177.5">1</text>
<text x="110.4" y="177.5">0</text>
<text x="125.3" y="177.5">A36</text>
<text x="160" y="177.5">20</text>
<text x="35.6" y="190.2">2</text>
<text x="40.3" y="190.2">F-11.04B2</text>
<text x="59.2" y="190.2">BEAM</text>
<text x="156.8" y="190.2">1090</text>
<text x="35.6" y="196.5">2</text>
<text x="40.3" y="196.5">F-11.04B2</text>
<text x="59.2" y="196.5">HSS8x8x</text>
<text x="105.1" y="196.5">20</text>
<text x="110.4" y="196.5">9</text>
<text x="125.3" y="196.5">A500C</text>
<text x="156.8" y="196.5">1072</text>
<text x="35.6" y="202.9">4</text>
<text x="40.3" y="202.9">pl3643</text>
<text x="59.2" y="202.9">PL x8</text>
<text x="106.6" y="202.9">0</text>
<text x="110.4" y="202.9">8</text>
<text x="125.3" y="202.9">A36</text>
<text x="160" y="202.9">18</text>
<text x="35.6" y="215.6">2</text>
<text x="40.3" y="215.6">F-11.04M1</text>
<text x="59.2" y="215.6">THREADED ROD</text>
<text x="161.6" y="215.6">1</text>
<text x="35.6" y="221.9">2</text>
<text x="40.3" y="221.9">F-11.04M1</text>
<text x="62.5" y="221.9">&quot; ØTHREADED ROD</text>
<text x="106.6" y="221.9">0</text>
<text x="110.4" y="221.9">6</text>
<text x="125.3" y="221.9">F1554GR. 55</text>
<text x="161.6" y="221.9">1</text>
<text x="35.6" y="228.3">2</text>
<text x="63.4" y="228.3">NUT</text>
<text x="125.3" y="228.3">HHNT A563</text>
<text x="35.6" y="234.6">2</text>
<text x="63.4" y="234.6">WASHER</text>
<text x="125.3" y="234.6">HD F436</text>
<text x="32.4" y="247.3">ONE</text>
<text x="40.3" y="247.3">F-11.04M2</text>
<text x="59.2" y="247.3">HSS</text>
<text x="158.4" y="247.3">265</text>
<text x="35.6" y="253.7">1</text>
<text x="40.3" y="253.7">F-11.04M2</text>
<text x="59.2" y="253.7">HSS5x5x</text>
<text x="105.1" y="253.7">13</text>
<text x="110.4" y="253.7">8</text>
<text x="125.3" y="253.7">A500C</text>
<text x="158.4" y="253.7">262</text>
<text x="35.6" y="260">2</text>
<text x="40.3" y="260">pl567</text>
<text x="59.2" y="260">PL x5</text>
<text x="106.6" y="260">0</text>
<text x="110.4" y="260">5</text>
<text x="125.3" y="260">A36</text>
<text x="161.6" y="260">4</text>
<text x="574.7" y="259.9">3 SIDES</text>
<text x="32.4" y="272.7">ONE</text>
<text x="40.3" y="272.7">F-11.04M3</text>
<text x="59.2" y="272.7">HSS</text>
<text x="158.4" y="272.7">145</text>
<text x="35.6" y="279.1">1</text>
<text x="40.3" y="279.1">F-11.04M3</text>
<text x="59.2" y="279.1">HSS5x3x</text>
<text x="106.6" y="279.1">9</text>
<text x="110.4" y="279.1">7</text>
<text x="125.3" y="279.1">A500C</text>
<text x="158.4" y="279.1">143</text>
<text x="35.6" y="285.4">2</text>
<text x="40.3" y="285.4">pl570</text>
<text x="59.2" y="285.4">PL x3</text>
<text x="106.6" y="285.4">0</text>
<text x="110.4" y="285.4">5</text>
<text x="125.3" y="285.4">A36</text>
<text x="161.6" y="285.4">2</text>
<text x="32.4" y="298.1">ONE</text>
<text x="40.3" y="298.1">F-11.04A1</text>
<text x="59.2" y="298.1">ANGLE</text>
<text x="161.6" y="298.1">7</text>
<text x="35.6" y="304.5">1</text>
<text x="40.3" y="304.5">F-11.04A1</text>
<text x="59.2" y="304.5">L4x4x</text>
<text x="106.6" y="304.5">1</text>
<text x="110.4" y="304.5">0</text>
<text x="125.3" y="304.5">A36</text>
<text x="161.6" y="304.5">7</text>
<text x="32.4" y="317.2">ONE</text>
<text x="40.3" y="317.2">F-11.04A2</text>
<text x="59.2" y="317.2">ANGLE</text>
<text x="161.6" y="317.2">2</text>
<text x="35.6" y="323.5">1</text>
<text x="40.3" y="323.5">F-11.04A2</text>
<text x="59.2" y="323.5">L4x4x</text>
<text x="106.6" y="323.5">0</text>
<text x="110.4" y="323.5">4</text>
<text x="125.3" y="323.5">A36</text>
<text x="161.6" y="323.5">2</text>
<text x="35.6" y="336.2">2</text>
<text x="40.3" y="336.2">F-11.04P1</text>
<text x="59.2" y="336.2">PLATE</text>
<text x="160" y="336.2">18</text>
<text x="35.6" y="342.6">2</text>
<text x="40.3" y="342.6">F-11.04P1</text>
<text x="59.2" y="342.6">PL x8</text>
<text x="106.6" y="342.6">0</text>
<text x="110.4" y="342.6">8</text>
<text x="125.3" y="342.6">A36</text>
<text x="160" y="342.6">18</text>
<text x="32.4" y="355.3">ONE</text>
<text x="40.3" y="355.3">F-11.04P2</text>
<text x="59.2" y="355.3">PLATE</text>
<text x="160" y="355.3">55</text>
<text x="35.6" y="361.6">1</text>
<text x="40.3" y="361.6">F-11.04P2</text>
<text x="59.2" y="361.6">PL1 x7</text>
<text x="106.6" y="361.6">1</text>
<text x="110.4" y="361.6">10</text>
<text x="125.3" y="361.6">A36</text>
<text x="160" y="361.6">55</text>
<text x="59.2" y="374.3">FIELD BOLTS</text>
<text x="35.6" y="380.7">2</text>
<text x="63.4" y="380.7">DiaHILTI KWIKHUS-EZ</text>
<text x="106.6" y="380.7">0</text>
<text x="110.4" y="380.7">7</text>
<text x="59.2" y="387">SCREW ANCHOR</text>
<text x="540.8" y="389.2">TYP</text>
<text x="789.5" y="384.8">IRON FABRICATION SERVICES, LLC.</text>
<text x="130.6" y="394.7">Totalweight : 4621</text>
<text x="274.1" y="390.9">TYP</text>
<text x="470.5" y="477.2">TYP</text>
<text x="627.5" y="475.6">TYP</text>
</g>
<g font-size="4.7">
<text x="593.6" y="51.7">9/</text>
<text x="596.3" y="53.3">16</text>
<text x="587.3" y="58.9" transform="rotate(-90 587.3 58.9)">1/</text>
<text x="588.9" y="56.3" transform="rotate(-90 588.9 56.3)">4</text>
<text x="578.3" y="71.4" transform="rotate(-90 578.3 71.4)">1/</text>
<text x="580" y="68.7" transform="rotate(-90 580 68.7)">2</text>
<text x="310.7" y="80.6" transform="rotate(-90 310.7 80.6)">Wp EL103-1</text>
<text x="587.3" y="82.4" transform="rotate(-90 587.3 82.4)">1/</text>
<text x="588.9" y="79.8" transform="rotate(-90 588.9 79.8)">4</text>
<text x="285.4" y="93.7" transform="rotate(-90 285.4 93.7)">1/</text>
<text x="287" y="91.1" transform="rotate(-90 287 91.1)">4</text>
<text x="296.1" y="93.7" transform="rotate(-90 296.1 93.7)">1/</text>
<text x="297.8" y="91.1" transform="rotate(-90 297.8 91.1)">4</text>
<text x="551.9" y="100.4" transform="rotate(-90 551.9 100.4)">Wp EL102-7</text>
<text x="563.8" y="101.6">1/</text>
<text x="578.3" y="99.4" transform="rotate(-90 578.3 99.4)">8</text>
<text x="310.7" y="102.3" transform="rotate(-90 310.7 102.3)">EL102-3</text>
<text x="566.4" y="103.3">2</text>
<text x="576.6" y="102" transform="rotate(-90 576.6 102)">5/</text>
<text x="659.4" y="106.9" transform="rotate(-90 659.4 106.9)">8</text>
<text x="287" y="113" transform="rotate(-90 287 113)">4</text>
<text x="545" y="112.9" transform="rotate(-90 545 112.9)">3/</text>
<text x="546.6" y="110.3" transform="rotate(-90 546.6 110.3)">4</text>
<text x="657.7" y="109.5" transform="rotate(-90 657.7 109.5)">3/</text>
<text x="285.4" y="115.7" transform="rotate(-90 285.4 115.7)">1/</text>
<text x="309.3" y="117" transform="rotate(-90 309.3 117)">3/</text>
<text x="311" y="114.4" transform="rotate(-90 311 114.4)">8</text>
<text x="645.5" y="117.7">3/</text>
<text x="648.1" y="119.4">8</text>
<text x="317.3" y="123.3" transform="rotate(-90 317.3 123.3)">W12x79</text>
<text x="660.7" y="120.9" transform="rotate(45 660.7 120.9)">45.0</text>
<text x="545" y="134.9" transform="rotate(-90 545 134.9)">3/</text>
<text x="546.6" y="132.3" transform="rotate(-90 546.6 132.3)">4</text>
<text x="285.4" y="153.2" transform="rotate(-90 285.4 153.2)">3/</text>
<text x="287" y="150.6" transform="rotate(-90 287 150.6)">8</text>
<text x="546.6" y="160.6" transform="rotate(-90 546.6 160.6)">2</text>
<text x="545" y="163.2" transform="rotate(-90 545 163.2)">1/</text>
<text x="306.5" y="176.4" transform="rotate(-90 306.5 176.4)">EL92-8</text>
<text x="545" y="176.8" transform="rotate(-90 545 176.8)">3/</text>
<text x="546.6" y="174.2" transform="rotate(-90 546.6 174.2)">8</text>
<text x="315.3" y="183.4" transform="rotate(-90 315.3 183.4)">1/</text>
<text x="316.9" y="180.7" transform="rotate(-90 316.9 180.7)">4</text>
<text x="644.2" y="185.9">3/</text>
<text x="658.3" y="183.2" transform="rotate(-45 658.3 183.2)">45.0</text>
<text x="646.8" y="187.5">8</text>
<text x="655.6" y="197.3" transform="rotate(-90 655.6 197.3)">3/</text>
<text x="657.3" y="194.7" transform="rotate(-90 657.3 194.7)">8</text>
<text x="323.6" y="202.9" transform="rotate(-90 323.6 202.9)">1/</text>
<text x="325.2" y="200.3" transform="rotate(-90 325.2 200.3)">2</text>
<text x="562.5" y="199.4" transform="rotate(-90 562.5 199.4)">EL92-8</text>
<text x="578.3" y="203.8" transform="rotate(-90 578.3 203.8)">8</text>
<text x="333.4" y="209.7" transform="rotate(-90 333.4 209.7)">2</text>
<text x="576.6" y="206.4" transform="rotate(-90 576.6 206.4)">5/</text>
<text x="331.7" y="212.3" transform="rotate(-90 331.7 212.3)">1/</text>
<text x="597.8" y="216">5/</text>
<text x="600.4" y="217.7">8</text>
<text x="593.1" y="226.5" transform="rotate(-90 593.1 226.5)">4</text>
<text x="591.4" y="229.1" transform="rotate(-90 591.4 229.1)">1/</text>
<text x="365.2" y="234.5">15/</text>
<text x="369.6" y="236.2">16</text>
<text x="582.5" y="239.7" transform="rotate(-90 582.5 239.7)">1/</text>
<text x="584.2" y="237.1" transform="rotate(-90 584.2 237.1)">2</text>
<text x="346.4" y="240.8">1/</text>
<text x="349" y="242.4">2</text>
<text x="354" y="240.8">1/</text>
<text x="356.6" y="242.4">2</text>
<text x="591.4" y="250.4" transform="rotate(-90 591.4 250.4)">1/</text>
<text x="593.1" y="247.7" transform="rotate(-90 593.1 247.7)">4</text>
<text x="336.9" y="323.8">3/</text>
<text x="350.4" y="323.8">1/</text>
<text x="592" y="323">1/</text>
<text x="629.5" y="323">1/</text>
<text x="651.5" y="323">1/</text>
<text x="339.5" y="325.5">4</text>
<text x="353" y="325.5">2</text>
<text x="594.6" y="324.7">4</text>
<text x="632.1" y="324.7">2</text>
<text x="654.1" y="324.7">2</text>
<text x="300.6" y="335.9">1/</text>
<text x="402.2" y="334" transform="rotate(-90 402.2 334)">1/</text>
<text x="403.9" y="331.4" transform="rotate(-90 403.9 331.4)">2</text>
<text x="563.7" y="334.5">1/</text>
<text x="303.2" y="337.5">4</text>
<text x="566.3" y="336.2">4</text>
<text x="407.5" y="344.5">1/</text>
<text x="410.1" y="346.2">4</text>
<text x="666" y="344.5">1/</text>
<text x="668.6" y="346.1">4</text>
<text x="443.2" y="446.6">1/</text>
<text x="445.8" y="448.2">4</text>
<text x="482.4" y="446.6">1/</text>
<text x="485" y="448.2">4</text>
<text x="600.9" y="449.3">1/</text>
<text x="646.6" y="449.3">1/</text>
<text x="603.5" y="451">4</text>
<text x="649.2" y="451">4</text>
<text x="288.9" y="473" transform="rotate(-90 288.9 473)">1/</text>
<text x="290.5" y="470.4" transform="rotate(-90 290.5 470.4)">2</text>
<text x="315" y="477">1/</text>
<text x="317.6" y="478.7">2</text>
<text x="573.7" y="546" transform="rotate(-90 573.7 546)">2</text>
<text x="572.1" y="548.6" transform="rotate(-90 572.1 548.6)">1/</text>
<text x="572.1" y="556" transform="rotate(-90 572.1 556)">1/</text>
<text x="573.7" y="553.4" transform="rotate(-90 573.7 553.4)">2</text>
</g>
<g font-size="4.6">
<text x="795.6" y="436">MARYLAND AVENUE</text>
<text x="808.3" y="446.4">1250 MARYLAND AVENUE SW</text>
<text x="808.3" y="452">WASHINGTON, DC 20024</text>
</g>
<g font-size="4.3">
<text x="824.1" y="277.6">General Notes</text>
<text x="798.4" y="343.5">5</text>
<text x="819.8" y="343.5">0</text>
<text x="838.6" y="343.5">For Fabrication</text>
<text x="873" y="343.8">11-14-2025</text>
<text x="798.4" y="353">3</text>
<text x="798.4" y="348.2">4</text>
<text x="819.8" y="353.1">C</text>
<text x="819.8" y="348.3">D</text>
<text x="838.6" y="353">For Re-Approval</text>
<text x="838.6" y="348.2">For Re-Approval</text>
<text x="873" y="353.3">09-19-2025</text>
<text x="873" y="348.5">10-24-2025</text>
<text x="798.4" y="357.8">2</text>
<text x="819.8" y="357.9">B</text>
<text x="838.6" y="357.8">For Re-Approval</text>
<text x="873" y="358.1">06-23-2025</text>
<text x="798.4" y="362.6">1</text>
<text x="819.8" y="362.6">A</text>
<text x="838.6" y="362.6">For Approval</text>
<text x="873" y="362.9">02-25-2025</text>
<text x="794.5" y="371.5">Copies</text>
<text x="811.1" y="367.7">Revision/</text>
<text x="838.6" y="369.7">Destination</text>
<text x="819.2" y="574.6">COLUMN &amp; BEAM DETAIL</text>
</g>
<g font-size="4.2">
<text x="69.4" y="49.4">3/</text>
<text x="71.5" y="50.9">8</text>
<text x="63.4" y="55.7">1/</text>
<text x="65.5" y="57.2">4</text>
<text x="59.2" y="74.8">3/</text>
<text x="61.3" y="76.3">4</text>
<text x="127.8" y="81.1">1/</text>
<text x="129.9" y="82.6">4</text>
<text x="603.7" y="94.7">1/</text>
<text x="606.6" y="96.2">4</text>
<text x="69.4" y="112.9">3/</text>
<text x="113.3" y="112.9">1/</text>
<text x="62" y="119.2">5/</text>
<text x="68" y="119.2">1/</text>
<text x="71.5" y="114.4">8</text>
<text x="115.3" y="114.4">2</text>
<text x="62" y="125.6">5/</text>
<text x="64.1" y="120.7">8</text>
<text x="68" y="125.6">1/</text>
<text x="70.1" y="120.7">2</text>
<text x="64.1" y="127.1">8</text>
<text x="70.1" y="127.1">2</text>
<text x="59.2" y="144.6">1/</text>
<text x="61.3" y="146.1">2</text>
<text x="111.8" y="144.6">1/</text>
<text x="113.9" y="146.1">2</text>
<text x="127.8" y="151">3/</text>
<text x="129.9" y="152.5">4</text>
<text x="72.3" y="170">3/</text>
<text x="74.4" y="171.5">4</text>
<text x="111.8" y="170">1/</text>
<text x="113.9" y="171.5">2</text>
<text x="62" y="176.4">1/</text>
<text x="64.1" y="177.9">4</text>
<text x="69.4" y="195.4">1/</text>
<text x="71.5" y="196.9">4</text>
<text x="62" y="201.8">1/</text>
<text x="64.1" y="203.3">4</text>
<text x="370.7" y="211.9">1/</text>
<text x="373.6" y="213.4">4</text>
<text x="59.2" y="220.8">1/</text>
<text x="59.2" y="227.2">1/</text>
<text x="61.3" y="222.3">2</text>
<text x="59.2" y="233.5">1/</text>
<text x="61.3" y="228.7">2</text>
<text x="61.3" y="235">2</text>
<text x="69.4" y="252.6">5/</text>
<text x="71.5" y="254.1">16</text>
<text x="111.8" y="252.6">1/</text>
<text x="113.9" y="254.1">2</text>
<text x="62" y="258.9">1/</text>
<text x="64.1" y="260.4">4</text>
<text x="598.3" y="261.7">1/</text>
<text x="601.2" y="263.2">4</text>
<text x="69.4" y="278">5/</text>
<text x="71.5" y="279.5">16</text>
<text x="111.8" y="278">1/</text>
<text x="113.9" y="279.5">2</text>
<text x="62" y="284.3">1/</text>
<text x="64.1" y="285.8">4</text>
<text x="66" y="303.4">1/</text>
<text x="68.1" y="304.9">4</text>
<text x="66" y="322.4">1/</text>
<text x="68.1" y="323.9">4</text>
<text x="62" y="341.5">1/</text>
<text x="64.1" y="343">2</text>
<text x="63.4" y="360.5">1/</text>
<text x="65.5" y="362">4</text>
<text x="811.3" y="371.4">Issue</text>
<text x="877.1" y="369.8">Date</text>
<text x="59.2" y="379.6">3/</text>
<text x="61.3" y="381.1">4</text>
</g>
<g font-size="4">
<text x="309.6" y="62.3" transform="rotate(-90 309.6 62.3)">3/</text>
<text x="311" y="60.1" transform="rotate(-90 311 60.1)">4</text>
<text x="550.9" y="82.1" transform="rotate(-90 550.9 82.1)">3/</text>
<text x="552.3" y="79.9" transform="rotate(-90 552.3 79.9)">4</text>
<text x="309.6" y="89.6" transform="rotate(-90 309.6 89.6)">1/</text>
<text x="311" y="87.3" transform="rotate(-90 311 87.3)">2</text>
<text x="305.4" y="165.4" transform="rotate(-90 305.4 165.4)">1/</text>
<text x="306.8" y="163.2" transform="rotate(-90 306.8 163.2)">2</text>
<text x="795.1" y="587.5">VARIES</text>
</g>
<text font-size="3.9" x="799.9" y="367.1"># of</text>
<g font-size="3.7">
<text x="788.4" y="286.2">*Structural steel shall conform to ASTM-A992.</text>
<text x="788.4" y="291.2">*Structural SQR/RND.tubing conform</text>
<text x="790.7" y="295.5">to ASTM A500 Grade C</text>
<text x="787.9" y="304.1">*Channels, Angles and plates shall conform to A36.</text>
<text x="788.4" y="300.2">*Pipe shall conform to ASTM A53, Grade B.</text>
<text x="788" y="308.9">*All bolts shall be</text>
<text x="825.7" y="308.9">&quot; High strength in</text>
<text x="790.2" y="313.2">accordance with ASTM A325 (UNO)</text>
<text x="788.8" y="318">*Welding Electrodes for Carbon steel :E70xx</text>
<text x="790.8" y="399.9">3029 M. Street, NW, Suite 202</text>
<text x="790.7" y="404.6">Washington, DC 20007</text>
<text x="790.7" y="409">Tel: 202-800-5599</text>
<text x="790.7" y="414.2">Fax: 202-478-0303</text>
<text x="790.7" y="430">Project Name and Address</text>
<text x="790.8" y="445.6">Location:</text>
<text x="791" y="465.3">Contractor:</text>
<text x="791" y="491.9">Approved for Fabrication by:</text>
<text x="851.5" y="492">Signature</text>
<text x="850.2" y="522">Drawing #</text>
<text x="791.2" y="532.3">Contract Item:</text>
<text x="791.5" y="567.4">Date</text>
<text x="819.3" y="568.1">Drawing Title:</text>
<text x="791.7" y="582.1">Scale</text>
</g>
<text font-size="3.6" x="791.2" y="545.9">Ref:</text>
<text font-size="3.5" x="791.3" y="520.8">Contract #</text>
<g font-size="3.2">
<text x="821" y="308">3/</text>
<text x="823.9" y="309.1">4</text>
</g>
<text font-size="3" x="790.5" y="572.4">01/ 23/ 2025</text>
</svg>
